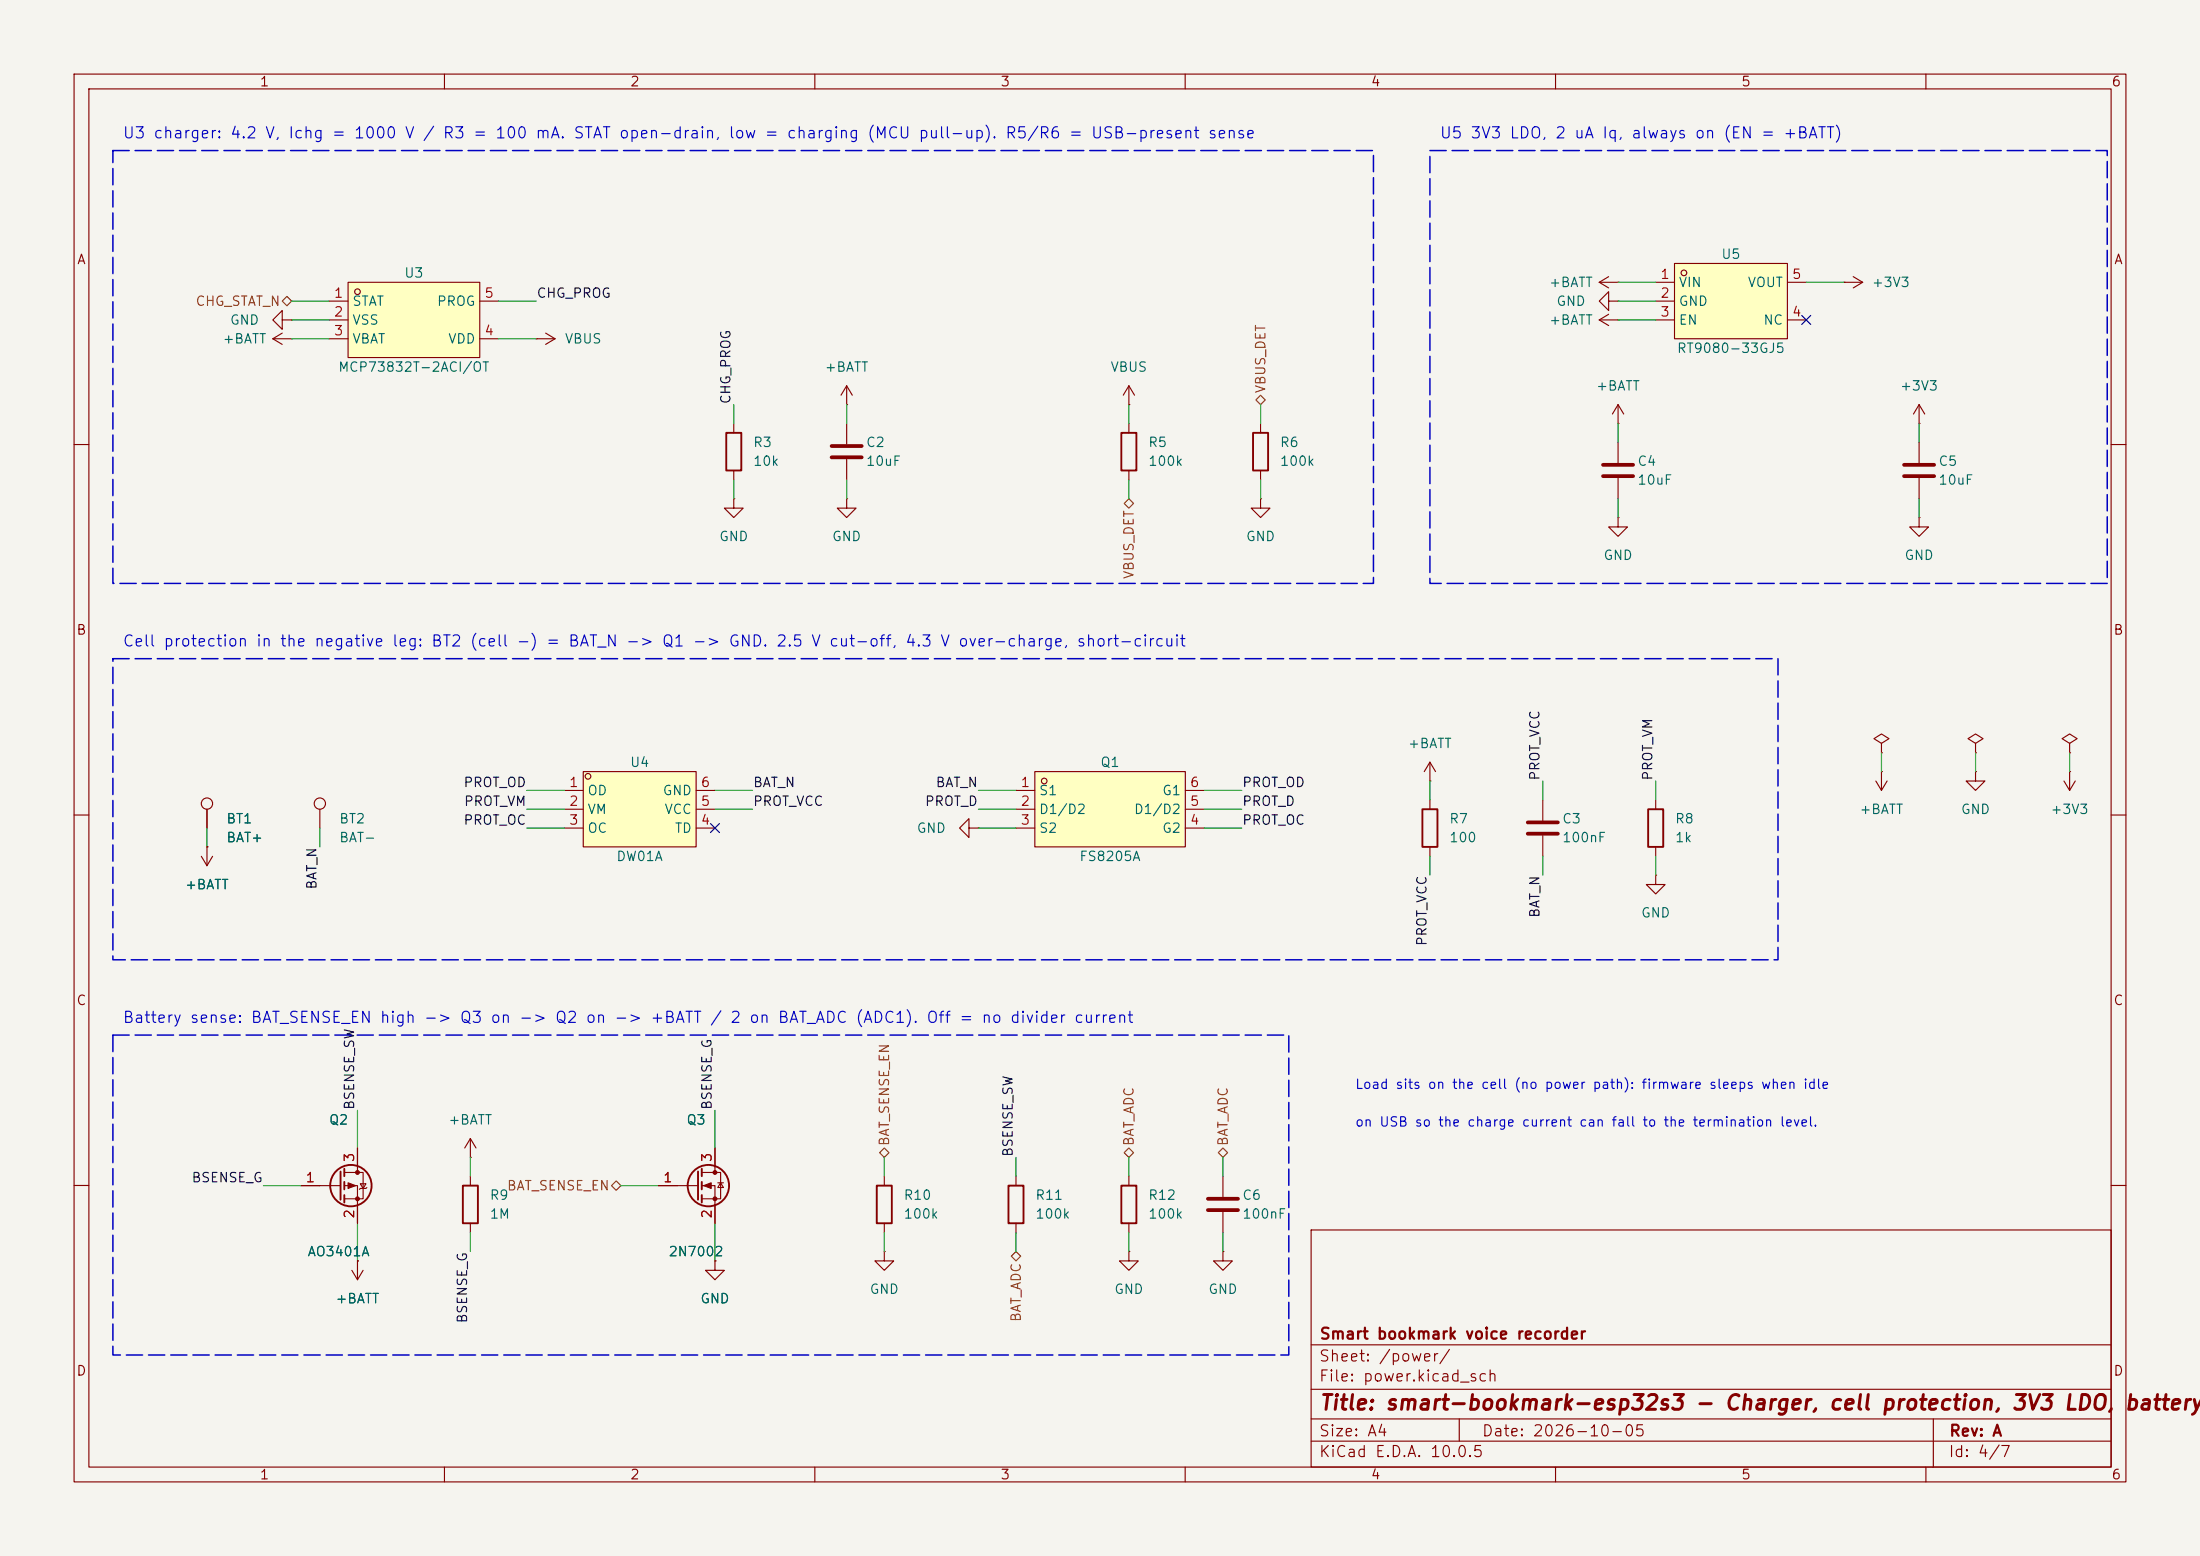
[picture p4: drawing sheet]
<svg xmlns="http://www.w3.org/2000/svg" width="297mm" height="210mm" viewBox="0 0 297 210" stroke-linecap="round" stroke-linejoin="round" font-family="sans-serif">
<path d="M0 0h297v210h-297z" fill="#f5f4ef" stroke="#f5f4ef" stroke-width=".14"/>
<g fill="none" stroke="#840000" stroke-width=".15">
<path d="M10 10h277v190h-277zM12 12h273v186h-273zM60 10v2M110 10v2M160 10v2M210 10v2M260 10v2M215.9 38.1l1.3 .8M215.9 38.1h2.5M217.2 37.3l-1.3 .8M218.4 38.1h.1M36.8 45.7l1.3 .8"/>
<path d="M36.8 45.7h2.6M38.1 43.2v-1.3l-1.3 1.3 1.3 1.3v-1.3h1.3M38.1 45l-1.3 .7M39.4 43.2h.1M39.4 45.7h.1M99.1 57.2v1.2M215.9 43.2l1.3 .7M215.9 43.2h2.5M217.2 40.6v-1.2l-1.3 1.2 1.3 1.3v-1.3h1.2M217.2 42.4l-1.3 .8M218.4 40.6h.1M218.4 43.2h.1"/>
<path d="M10 60h2M99.1 67.3v1.3h1.2l-1.2 1.3-1.3-1.3h1.3M99.1 67.3h.1M99.1 63.5v1.3M285 60h2M10 110h2M253.2 105.4l.8 1.3M254 104.1h.1M254 104.1v2.6M254.8 105.4l-.8 1.3M266.7 100.3l1-.6-1-.6-1 .6 1 .6v1.3M266.7 101.6h.1"/>
<path d="M266.7 104.1v1.3h1.3l-1.3 1.3-1.3-1.3h1.3M266.7 104.1h.1M278.6 105.4l.8 1.3M279.4 100.3l1-.6-1-.6-1 .6 1 .6v1.3M279.4 101.6h.1M279.4 104.1h.1M279.4 104.1v2.6M280.2 105.4l-.8 1.3M285 110h2M63.5 156.2h.1M63.5 153.7v2.5M63.5 158.8v1.2"/>
<path d="M63.5 153.7l-.8 1.2M63.5 153.7l.8 1.2M119.4 158.8v1.2M10 160h2M63.5 165.1v1.3M119.4 165.1v1.3M177 166h108v32h-108zM285 160h2M60 198v2M110 198v2M160 198v2M177 194.5h108"/>
<path d="M177 191.5h108M177 187.5h108M177 181.5h108M197 191.5v3M210 198v2M260 198v2M261 191.5v6.5"/>
</g>
<path d="M98 58.4h2.1v5.1h-2.1zM62.5 160h2v5.1h-2zM118.4 160h2v5.1h-2z" fill="none" stroke="#840000" stroke-width=".25"/>
<path d="M47 38.1h17.8v10.2h-17.8z" fill="#ffffc2"/>
<g fill="none" stroke="#840000" stroke-width=".15">
<path d="M47 38.1h17.8v10.2h-17.8zM44.4 40.6h2.6M44.4 43.2h2.6M44.4 45.7h2.6M64.8 40.6h2.5M64.8 45.7h2.5M27.2 115.6l.7 1.2M27.9 114.3h.1M27.9 114.3v2.5M28.7 115.6l-.8 1.2M254 100.3l1-.6-1-.6-1 .6 1 .6v1.3M254 101.6h.1"/>
<path d="M96.5 170.2v1.3h1.3l-1.3 1.2-1.3-1.2h1.3M96.5 170.2h.1"/>
<circle cx="48.3" cy="39.4" r=".38"/>
</g>
<path d="M78.7 104.1h15.3v10.2h-15.3z" fill="#ffffc2"/>
<g fill="none" stroke="#840000" stroke-width=".15">
<path d="M76.2 106.7h2.5M76.2 109.2h2.5M76.2 111.8h2.5M78.7 104.1h15.3v10.2h-15.3zM94 106.7h2.5M94 109.2h2.5M94 111.8h2.5M94.7 158.2h2.6v3.6h-2.6M96.5 154.9v3.3M96.9 159.6h.8M97.3 159.6l.4 .7h-.8zM88.9 160h5.3"/>
<path d="M94.7 160h1.8v5.1"/>
<circle cx="79.4" cy="104.8" r=".38"/>
</g>
<g fill="none" stroke="#840000" stroke-width=".25">
<path d="M94.2 158.1v3.8M94.7 157.7v1.1M94.7 159.5v1M94.7 161.3v1"/>
<circle cx="95.6" cy="160" r="2.79"/>
</g>
<g fill="#840000" stroke="#840000" stroke-width=".15">
<path d="M95 160l1-.4v.8z"/>
<circle cx="96.5" cy="158.2" r=".25"/>
<circle cx="96.5" cy="161.8" r=".25"/>
</g>
<path d="M226.1 35.6h15.2v10.1h-15.2z" fill="#ffffc2"/>
<g fill="none" stroke="#840000" stroke-width=".15">
<path d="M223.5 38.1h2.6M226.1 35.6h15.2v10.1h-15.2zM241.3 38.1h2.5M248.9 38.1h.1M248.9 38.1h2.6M250.2 37.3l1.3 .8M251.5 38.1l-1.3 .8M72.4 45.7h.1M72.4 45.7h2.5M73.7 45l1.2 .7M74.9 45.7l-1.2 .8M152.4 54.6h.1"/>
<path d="M152.4 52.1v2.5M152.4 57.2v1.2M152.4 52.1l-.8 1.2M152.4 52.1l.8 1.2M170.2 57.2v1.2M218.4 57.2h.1M218.4 54.6l-.7 1.3M218.4 54.6l.8 1.3M218.4 54.6v2.6M218.4 59.7v2.8M223.5 40.6h2.6M223.5 43.2h2.6"/>
<path d="M241.3 43.2h2.5M259.1 57.2h.1M259.1 54.6v2.6M259.1 59.7v2.8M259.1 54.6l-.8 1.3M259.1 54.6l.7 1.3M152.4 63.5v1.3M170.2 67.3v1.3h1.2l-1.2 1.3-1.3-1.3h1.3M170.2 67.3h.1M170.2 63.5v1.3M218.4 69.9v1.2h1.3l-1.3 1.3-1.2-1.3h1.2M218.4 69.9h.1"/>
<path d="M218.4 64.5v2.8M259.1 69.9v1.2h1.2l-1.2 1.3-1.3-1.3h1.3M259.1 69.9h.1M259.1 64.5v2.8M27.9 109.2v2.6M43.2 109.2v2.6M193 105.4h.1M193 102.9v2.5M193 108v1.2M193 114.3v1.3M193 102.9l-.7 1.2M193 102.9l.8 1.2"/>
<path d="M208.3 108v2.7M208.3 112.8v2.8M223.5 118.1v1.3h1.3l-1.3 1.3-1.3-1.3h1.3M223.5 118.1h.1M223.5 108v1.2M223.5 114.3v1.3M46.5 158.2h2.5v3.6h-2.5M48.3 154.9v3.3M48.6 159.8h.8l-.4 .6zM137.2 158.8v1.2M152.4 158.8v1.2M165.1 158.8v2.7"/>
<path d="M40.6 160h5.4M46.5 160h1.8v5.1M47.5 171.5l.8 1.2M48.3 170.2h.1M48.3 170.2v2.5M49 171.5l-.7 1.2M49.5 160.3l-.1 .1h-.8l-.1 .1M119.4 168.9v1.3h1.2l-1.2 1.3-1.3-1.3h1.3M119.4 168.9h.1M137.2 165.1v1.3M152.4 168.9v1.3h1.3l-1.3 1.3-1.3-1.3h1.3M152.4 168.9h.1"/>
<path d="M152.4 165.1v1.3M165.1 168.9v1.3h1.3l-1.3 1.3-1.3-1.3h1.3M165.1 168.9h.1M165.1 163.6v2.8"/>
<circle cx="227.3" cy="36.8" r=".38"/>
<circle cx="27.9" cy="108.5" r=".76"/>
<circle cx="43.2" cy="108.5" r=".76"/>
</g>
<path d="M216.4 62.7h4.1M216.4 64.3h4.1M257 62.7h4.1M257 64.3h4.1M206.2 111h4.1M206.2 112.5h4.1M163.1 161.8h4M163.1 163.3h4" fill="none" stroke="#840000" stroke-width=".51"/>
<g fill="none" stroke="#840000" stroke-width=".25">
<path d="M151.4 58.4h2v5.1h-2zM169.2 58.4h2v5.1h-2zM192 109.2h2.1v5.1h-2.1zM222.5 109.2h2v5.1h-2zM46 158.1v3.8M46.5 157.7v1.1M46.5 159.5v1M46.5 161.3v1M136.1 160h2.1v5.1h-2.1zM151.4 160h2v5.1h-2z"/>
<circle cx="47.4" cy="160" r="2.79"/>
</g>
<g fill="#840000" stroke="#840000" stroke-width=".15">
<path d="M47 159.6l1 .4-1 .4z"/>
<circle cx="48.3" cy="158.2" r=".25"/>
<circle cx="48.3" cy="161.8" r=".25"/>
</g>
<path d="M139.7 104.1h20.3v10.2h-20.3z" fill="#ffffc2"/>
<g fill="none" stroke="#840000" stroke-width=".15">
<path d="M114.3 54.6h.1M114.3 52.1l-.8 1.2M114.3 52.1l.8 1.2M114.3 52.1v2.5M114.3 57.2v2.7M114.3 67.3v1.3h1.3l-1.3 1.3-1.3-1.3h1.3M114.3 67.3h.1M114.3 62v2.8M27.9 114.3h.1M27.9 109.2v2.6M130.8 111.8v-1.3l-1.3 1.3 1.3 1.2v-1.2h1.3M132.1 111.8h.1"/>
<path d="M137.2 106.7h2.5M137.2 109.2h2.5M137.2 111.8h2.5M139.7 104.1h20.3v10.2h-20.3zM160 106.7h2.6M160 109.2h2.6M160 111.8h2.6M48.3 154.9v2.6M96.5 154.9v2.6M40.6 160h2.6M48.3 170.2h.1M48.3 162.6v2.5"/>
<path d="M88.9 160h2.5M96.5 170.2h.1M96.5 162.6v2.5"/>
<circle cx="141" cy="105.4" r=".38"/>
</g>
<path d="M112.3 60.2h4M112.3 61.7h4" fill="none" stroke="#840000" stroke-width=".51"/>
<path d="M38.1 40.6l.6-.6 .7 .6-.7 .7zM169.5 54l.7-.7 .6 .7-.6 .6zM151.8 67.9l.6-.6 .6 .6-.6 .7zM118.7 155.6l.7-.7 .6 .7-.6 .6zM151.8 155.6l.6-.7 .6 .7-.6 .6zM164.5 155.6l.6-.7 .6 .7-.6 .6zM82.5 160l.7-.6 .6 .6-.6 .7zM136.5 169.5l.7-.6 .6 .6-.6 .7z" fill="none" stroke="#725600" stroke-width=".15"/>
<g fill="none" stroke="#009600" stroke-width=".15">
<path d="M218.4 38.1h5.1M243.8 38.1h5.1M39.4 40.6h5M39.4 43.2h5M39.4 45.7h5M67.3 40.6h5.1M67.3 45.7h5.1M99.1 54.6v2.6M114.3 54.6v2.6M152.4 54.6v2.6M170.2 54.6v2.6M218.4 57.2v2.5"/>
<path d="M218.4 40.6h5.1M218.4 43.2h5.1M259.1 57.2v2.5M99.1 64.8v2.5M114.3 64.8v2.5M152.4 64.8v2.5M170.2 64.8v2.5M218.4 67.3v2.6M259.1 67.3v2.6M27.9 111.8v2.5M43.2 111.8v2.5M71.1 109.2h5.1"/>
<path d="M71.1 111.8h5.1M71.1 106.7h5.1M96.5 109.2h5.1M96.5 106.7h5.1M132.1 109.2h5.1M132.1 111.8h5.1M132.1 106.7h5.1M162.6 109.2h5M162.6 111.8h5M162.6 106.7h5M193 105.4v2.6M193 115.6v2.5"/>
<path d="M208.3 105.4v2.6M208.3 115.6v2.5M223.5 105.4v2.6M223.5 115.6v2.5M254 101.6v2.5M266.7 101.6v2.5M279.4 101.6v2.5M48.3 149.9v5M63.5 156.2v2.6M96.5 149.9v5M119.4 156.2v2.6M137.2 156.2v2.6"/>
<path d="M152.4 156.2v2.6M165.1 156.2v2.6M35.6 160h5M48.3 165.1v5.1M63.5 166.4v2.5M83.8 160h5.1M96.5 165.1v5.1M119.4 166.4v2.5M137.2 166.4v2.5M152.4 166.4v2.5M165.1 166.4v2.5"/>
</g>
<path d="M243.2 42.6l1.2 1.2M244.4 42.6l-1.2 1.2M95.9 111.2l1.2 1.2M97.1 111.2l-1.2 1.2" fill="none" stroke="#000084" stroke-width=".15"/>
<path d="M15.2 20.3h170.2v58.4h-170.2zM193 20.3h91.5v58.4h-91.5zM15.2 88.9h224.8v40.6h-224.8zM15.2 139.7h158.8v43.2h-158.8z" fill="none" stroke="#0000c2" stroke-width=".2" stroke-dasharray="2.2 .8"/>
<g font-size="2" fill="#840000">
<text x="178" y="190.8">Title: smart-bookmark-esp32s3 - Charger, cell protection, 3V3 LDO,</text>
<text x="286.6" y="190.8">battery</text>
</g>
<g font-size="1.5" fill="#0000c2">
<text x="16.5" y="19.1">U3 charger: 4.2 V, Ichg = 1000 V / R3 = 100 mA. STAT open-drain, low = charging (MCU pull-up). R5/R6 = USB-present sense</text>
<text x="194.3" y="19.1">U5 3V3 LDO, 2 uA Iq, always on (EN = +BATT)</text>
<text x="16.5" y="87.6">Cell protection in the negative leg: BT2 (cell -) = BAT_N -&gt; Q1 -&gt; GND. 2.5 V cut-off, 4.3 V over-charge, short-circuit</text>
<text x="16.5" y="138.4">Battery sense: BAT_SENSE_EN high -&gt; Q3 on -&gt; Q2 on -&gt; +BATT / 2 on BAT_ADC (ADC1). Off = no divider current</text>
</g>
<g font-size="1.5" fill="#840000">
<text x="178" y="184.1">Sheet: /power/</text>
<text x="178" y="181.1">Smart bookmark voice recorder</text>
<text x="178" y="186.8">File: power.kicad_sch</text>
<text x="178" y="197">KiCad E.D.A. 10.0.5</text>
<text x="178" y="194.2">Size: A4</text>
<text x="200" y="194.2">Date: 2026-10-05</text>
<text x="263" y="197">Id: 4/7</text>
<text x="263" y="194.2">Rev: A</text>
</g>
<g font-size="1.3" fill="#840000">
<text x="35" y="12">1</text>
<text x="85" y="12">2</text>
<text x="135" y="12">3</text>
<text x="185" y="12">4</text>
<text x="235" y="12">5</text>
<text x="285" y="12">6</text>
<text x="10.3" y="36">A</text>
<text x="285.3" y="36">A</text>
<text x="10.2" y="86">B</text>
<text x="285.2" y="86">B</text>
<text x="10.2" y="136">C</text>
<text x="285.2" y="136">C</text>
<text x="10.2" y="186">D</text>
<text x="285.2" y="186">D</text>
<text x="35" y="200">1</text>
<text x="85" y="200">2</text>
<text x="135" y="200">3</text>
<text x="185" y="200">4</text>
<text x="235" y="200">5</text>
<text x="285" y="200">6</text>
</g>
<g font-size="1.3" fill="#006464">
<text x="232.3" y="35.3">U5</text>
<text x="47.5" y="41.6">STAT</text>
<text x="54.5" y="37.8">U3</text>
<text x="58.9" y="41.6">PROG</text>
<text x="209" y="39.1">+BATT</text>
<text x="210" y="41.6">GND</text>
<text x="226.5" y="39.1">VIN</text>
<text x="226.5" y="41.6">GND</text>
<text x="235.8" y="39.1">VOUT</text>
<text x="252.6" y="39.1">+3V3</text>
<text x="30" y="46.7">+BATT</text>
<text x="31" y="44.1">GND</text>
<text x="47.5" y="44.1">VSS</text>
<text x="47.5" y="46.7">VBAT</text>
<text x="60.4" y="46.7">VDD</text>
<text x="76.2" y="46.7">VBUS</text>
<text x="209" y="44.1">+BATT</text>
<text x="226.3" y="48">RT9080-33GJ5</text>
<text x="226.5" y="44.1">EN</text>
<text x="238" y="44.1">NC</text>
<text x="45.6" y="50.5">MCP73832T-2ACI/OT</text>
<text x="111.2" y="50.5">+BATT</text>
<text x="149.8" y="50.5">VBUS</text>
<text x="215.4" y="53">+BATT</text>
<text x="256.4" y="53">+3V3</text>
<text x="101.6" y="60.7">R3</text>
<text x="101.6" y="63.2">10k</text>
<text x="116.8" y="60.7">C2</text>
<text x="116.8" y="63.2">10uF</text>
<text x="154.9" y="60.7">R5</text>
<text x="154.9" y="63.2">100k</text>
<text x="172.7" y="60.7">R6</text>
<text x="172.7" y="63.2">100k</text>
<text x="221" y="63.2">C4</text>
<text x="221" y="65.7">10uF</text>
<text x="261.6" y="63.2">C5</text>
<text x="261.6" y="65.7">10uF</text>
<text x="97" y="73.4">GND</text>
<text x="112.2" y="73.4">GND</text>
<text x="168.1" y="73.4">GND</text>
<text x="216.4" y="75.9">GND</text>
<text x="257" y="75.9">GND</text>
<text x="190" y="101.3">+BATT</text>
<text x="79.2" y="107.6">OD</text>
<text x="85" y="103.8">U4</text>
<text x="89.4" y="107.6">GND</text>
<text x="140.2" y="107.6">S1</text>
<text x="148.5" y="103.8">Q1</text>
<text x="156.8" y="107.6">G1</text>
<text x="30.5" y="111.5">BT1</text>
<text x="30.5" y="114">BAT+</text>
<text x="45.7" y="111.5">BT2</text>
<text x="45.7" y="114">BAT-</text>
<text x="79.2" y="110.2">VM</text>
<text x="79.2" y="112.7">OC</text>
<text x="89.6" y="110.2">VCC</text>
<text x="91" y="112.7">TD</text>
<text x="123.7" y="112.7">GND</text>
<text x="140.2" y="110.2">D1/D2</text>
<text x="140.2" y="112.7">S2</text>
<text x="153" y="110.2">D1/D2</text>
<text x="156.8" y="112.7">G2</text>
<text x="195.6" y="111.5">R7</text>
<text x="195.6" y="114">100</text>
<text x="210.8" y="111.5">C3</text>
<text x="210.8" y="114">100nF</text>
<text x="226" y="111.5">R8</text>
<text x="226" y="114">1k</text>
<text x="250.9" y="110.2">+BATT</text>
<text x="264.6" y="110.2">GND</text>
<text x="276.7" y="110.2">+3V3</text>
<text x="83.1" y="116.5">DW01A</text>
<text x="145.6" y="116.5">FS8205A</text>
<text x="24.9" y="120.3">+BATT</text>
<text x="221.5" y="124.2">GND</text>
<text x="44.3" y="152.1">Q2</text>
<text x="60.4" y="152.1">+BATT</text>
<text x="92.6" y="152.1">Q3</text>
<text x="66" y="162.3">R9</text>
<text x="66" y="164.8">1M</text>
<text x="121.9" y="162.3">R10</text>
<text x="121.9" y="164.8">100k</text>
<text x="139.7" y="162.3">R11</text>
<text x="139.7" y="164.8">100k</text>
<text x="154.9" y="162.3">R12</text>
<text x="154.9" y="164.8">100k</text>
<text x="167.6" y="162.3">C6</text>
<text x="167.6" y="164.8">100nF</text>
<text x="41.4" y="169.9">AO3401A</text>
<text x="90.2" y="169.9">2N7002</text>
<text x="45.2" y="176.2">+BATT</text>
<text x="94.5" y="176.2">GND</text>
<text x="117.3" y="175">GND</text>
<text x="150.3" y="175">GND</text>
<text x="163" y="175">GND</text>
</g>
<g font-size="1.3" fill="#725600">
<text x="26.3" y="41.6">CHG_STAT_N</text>
<text x="171.1" y="53.2" transform="rotate(-90 171.1 53.2)">VBUS_DET</text>
<text x="153.4" y="78.3" transform="rotate(-90 153.4 78.3)">VBUS_DET</text>
<text x="120.3" y="154.8" transform="rotate(-90 120.3 154.8)">BAT_SENSE_EN</text>
<text x="153.4" y="154.8" transform="rotate(-90 153.4 154.8)">BAT_ADC</text>
<text x="166.1" y="154.8" transform="rotate(-90 166.1 154.8)">BAT_ADC</text>
<text x="68.3" y="161">BAT_SENSE_EN</text>
<text x="138.1" y="178.5" transform="rotate(-90 138.1 178.5)">BAT_ADC</text>
</g>
<g font-size="1.3" fill="#a90000">
<text x="45" y="40.5">1</text>
<text x="65.3" y="40.5">5</text>
<text x="224.1" y="38">1</text>
<text x="224.1" y="40.5">2</text>
<text x="241.8" y="38">5</text>
<text x="45" y="43">2</text>
<text x="45" y="45.6">3</text>
<text x="65.3" y="45.6">4</text>
<text x="224.1" y="43">3</text>
<text x="241.8" y="43">4</text>
<text x="76.7" y="106.5">1</text>
<text x="94.5" y="106.5">6</text>
<text x="137.7" y="106.5">1</text>
<text x="160.6" y="106.5">6</text>
<text x="76.7" y="109.1">2</text>
<text x="76.7" y="111.6">3</text>
<text x="94.5" y="111.6">4</text>
<text x="94.5" y="109.1">5</text>
<text x="137.7" y="109.1">2</text>
<text x="137.7" y="111.6">3</text>
<text x="160.6" y="111.6">4</text>
<text x="160.6" y="109.1">5</text>
<text x="41.2" y="159.9">1</text>
<text x="48.1" y="156.9" transform="rotate(-90 48.1 156.9)">3</text>
<text x="89.4" y="159.9">1</text>
<text x="96.4" y="156.9" transform="rotate(-90 96.4 156.9)">3</text>
<text x="48.1" y="164.6" transform="rotate(-90 48.1 164.6)">2</text>
<text x="96.4" y="164.6" transform="rotate(-90 96.4 164.6)">2</text>
</g>
<g font-size="1.3" fill="#0f0f0f">
<text x="72.4" y="40.5">CHG_PROG</text>
<text x="98.9" y="54.6" transform="rotate(-90 98.9 54.6)">CHG_PROG</text>
<text x="62.5" y="106.6">PROT_OD</text>
<text x="101.6" y="106.6">BAT_N</text>
<text x="126.2" y="106.6">BAT_N</text>
<text x="167.6" y="106.6">PROT_OD</text>
<text x="208.2" y="105.4" transform="rotate(-90 208.2 105.4)">PROT_VCC</text>
<text x="223.4" y="105.4" transform="rotate(-90 223.4 105.4)">PROT_VM</text>
<text x="62.5" y="111.6">PROT_OC</text>
<text x="62.5" y="109.1">PROT_VM</text>
<text x="101.6" y="109.1">PROT_VCC</text>
<text x="124.8" y="109.1">PROT_D</text>
<text x="167.6" y="109.1">PROT_D</text>
<text x="167.6" y="111.6">PROT_OC</text>
<text x="43.1" y="120.2" transform="rotate(-90 43.1 120.2)">BAT_N</text>
<text x="208.2" y="124" transform="rotate(-90 208.2 124)">BAT_N</text>
<text x="192.9" y="127.8" transform="rotate(-90 192.9 127.8)">PROT_VCC</text>
<text x="48.1" y="149.9" transform="rotate(-90 48.1 149.9)">BSENSE_SW</text>
<text x="96.4" y="149.9" transform="rotate(-90 96.4 149.9)">BSENSE_G</text>
<text x="25.8" y="159.9">BSENSE_G</text>
<text x="137" y="156.2" transform="rotate(-90 137 156.2)">BSENSE_SW</text>
<text x="63.4" y="178.7" transform="rotate(-90 63.4 178.7)">BSENSE_G</text>
</g>
<g font-size="1.3" fill="#0000c2">
<text x="182.9" y="147.3">Load sits on the cell (no power path): firmware sleeps when idle</text>
<text x="182.9" y="152.4">on USB so the charge current can fall to the termination level.</text>
</g>
</svg>
